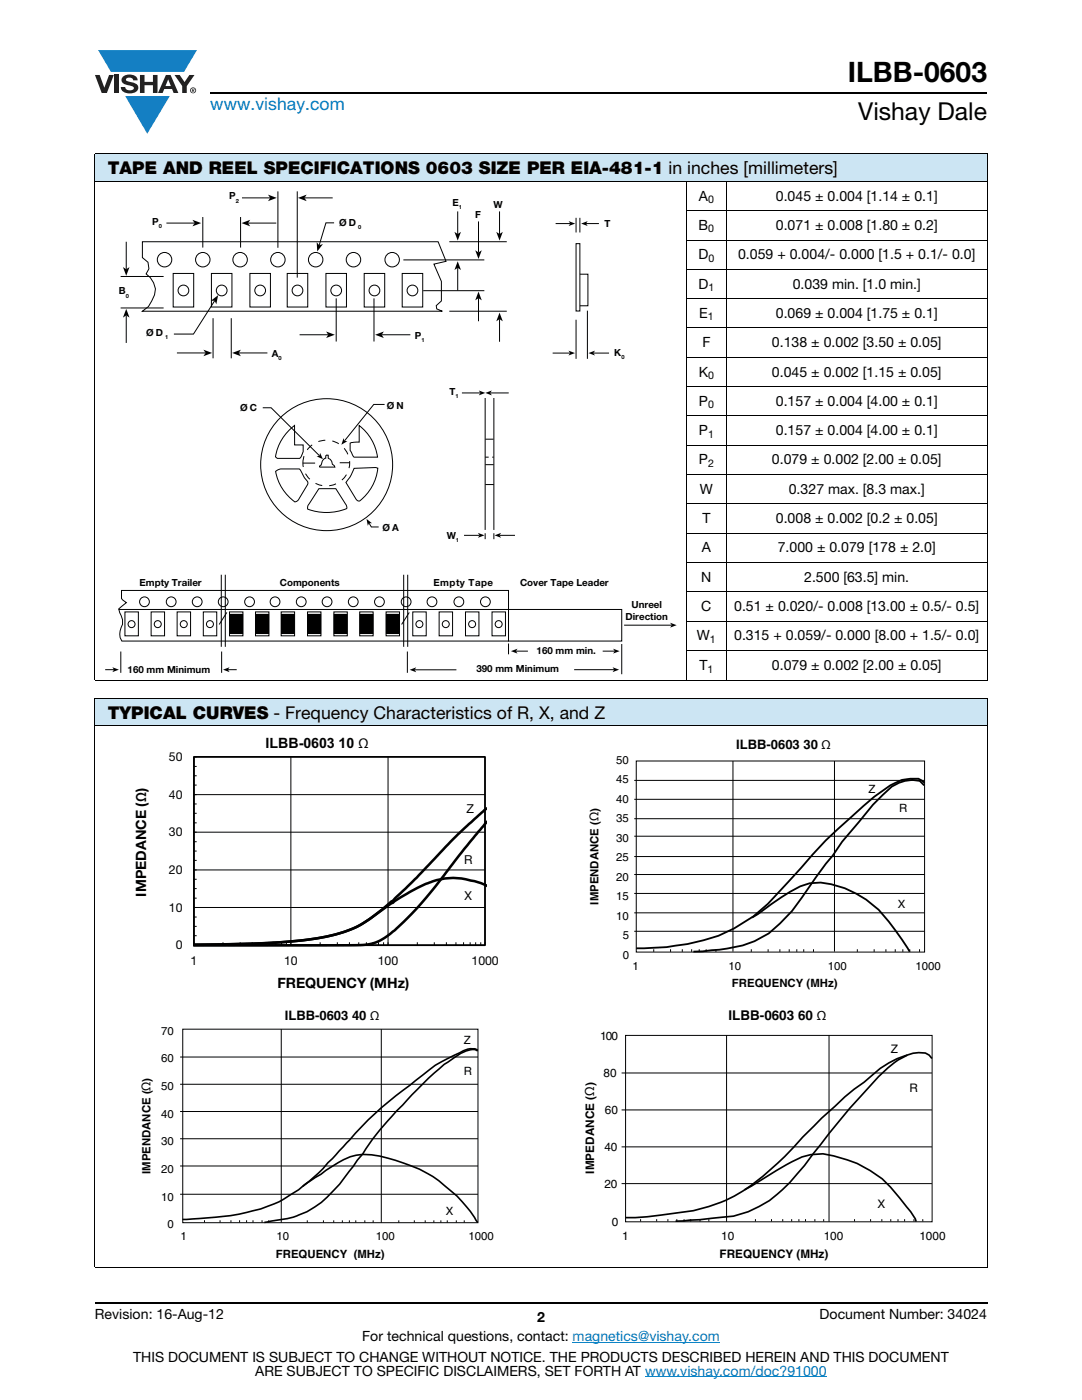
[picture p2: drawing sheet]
<svg xmlns="http://www.w3.org/2000/svg" width="216mm" height="279mm" viewBox="0 0 216 279" stroke-linecap="round" stroke-linejoin="round" font-family="sans-serif">
<g fill="#147fc3">
<path d="M19.6 10h19.7l-2.6 4.3h-1.1h-13.5z"/>
<path d="M25 19.2h8.9l-4.5 7.5z"/>
</g>
<g fill="#231f20">
<path d="M18.9 15h1l.9 2.5 1-2.5h.9l-1.4 3.6h-1z"/>
<path d="M22.9 15h.9v3.6h-.9z"/>
<path d="M24.6 15.3a2.1 2.1 0 0 1 2.8 .3l.1 .4h-.9a.79 .79 0 0 0-.7-.5 .79 .79 0 0 0-.8 .4l.3 .3 1 .2a1.08 1.08 0 0 1 1.2 1 1.08 1.08 0 0 1-1.1 1.2 1.73 1.73 0 0 1-2.4-1.2h.9a.96 .96 0 0 0 .8 .6 .96 .96 0 0 0 .9-.4 1.31 1.31 0 0 0-1.2-.6 1.03 1.03 0 0 1-1.1-.6 1.03 1.03 0 0 1 .2-1.1z"/>
<path d="M27.9 15h.9v1.3h1.7v-1.3h.9v3.6h-.9v-1.6h-1.7v1.6h-.9z"/>
<path d="M34.8 15h1.1l.9 1.4 1-1.4h1l-1.5 2.2v1.4h-.9v-1.4z"/>
<path d="M33.6 15.9l.5 1.3h-1.1zM33.1 15l-1.6 3.6h1l.3-.8h1.5l.3 .8h1l-1.6-3.6z"/>
<path d="M38.1 18a.46 .46 0 0 1 .9 0 .46 .46 0 0 1-.9 0zM37.9 18a.6 .6 0 0 0 1.2 0 .6 .6 0 0 0-1.2 0z"/>
<path d="M38.4 17.8h.2v.2h-.2zM38.3 17.7v.7h.1v-.3l.4 .3-.2-.3 .2-.2-.1-.2z"/>
</g>
<path d="M42 18.6h155M18.9 260h178.1" fill="none" stroke="#000" stroke-width=".36"/>
<path d="M114.3 267.9h29.3M128.7 274.8h36.3" fill="none" stroke="#007ec4" stroke-width=".2"/>
<g fill="#cce5f3">
<path d="M18.9 30.7h178.1v5.5h-178.1z"/>
<path d="M18.9 139.3h178.1v5.5h-178.1z"/>
</g>
<g fill="none" stroke="#000" stroke-width=".2">
<path d="M18.9 30.7h178.1M18.9 36.2h178.1M18.9 30.8v104.9M136.9 36.1v99.8M144.9 36.1v99.8M197 30.8v104.9M136.9 42.1h60.1M136.9 47.9h60.1M136.9 53.7h60.1M136.9 59.6h60.1M136.9 65.4h60.1M136.9 71.3h60.1"/>
<path d="M136.9 77.2h60.1M136.9 83h60.1M136.9 88.9h60.1M136.9 94.7h60.1M136.9 100.6h60.1M136.9 106.4h60.1M136.9 112.2h60.1M136.9 118.1h60.1M18.9 135.8h178.1M18.9 139.3h178.1M18.9 139.4v113.5M136.9 124h60.1"/>
<path d="M136.9 129.8h60.1M197 139.4v113.5M18.9 144.8h178.1M18.9 253h178.1"/>
</g>
<path d="M21 38.2h114v96.5h-114z" fill="#fff"/>
<g fill="none" stroke="#000" stroke-width=".2">
<path d="M48.3 39.5h5.6M55.5 38.2v11.3M59.3 38.2v17.2M60.8 39.5h5.6M24.1 55.2h8.5M25.2 48.2v5.5M28.4 48.2h59l1.6 4-2.4 .5 1.5 3.5v3.9l-1.1 .9 .1 .6 1.2 .5h-59.9l1.2-.9 .7-1.1a3.6 3.6 0 0 0-1.1-5.4l.5-1.1-.2-1.3-1.1-.9zM33.2 44.5h5.6M34.6 54.6h4.1v6.7h-4.1zM40.5 43.3v6.1M42.2 54.6h4.1v6.7h-4.1zM48 43.3v6.1"/>
<path d="M49.5 44.5h5.6M49.9 54.6h4.1v6.7h-4.1zM57.3 54.6h4.1v6.7h-4.1zM65 54.6h4.1v6.7h-4.1zM66.7 44.5h-1.7l-1.3 4.4M67.1 59.5v8.7M72.7 54.6h4.1v6.7h-4.1zM74.6 59.5v8.7M80.3 54.6h4.1v6.7h-4.1zM80.5 51.9h16.1M84.4 58h12.2M89.7 48.2h11.4"/>
<path d="M91.3 42.2v4.5M91.3 53.5v4.5M95.5 44.2v6.2M95.5 59.5v4.6M99.7 42.2v4.5M110.9 44.6h2.9M114.9 48.6h.8v13.5h-.8zM114.9 43.5v2.9M115.7 54.7h1.6v6.3h-1.6M115.7 43.5v2.9M116.9 44.6h2.6M24.1 61.5h8.5"/>
<path d="M25.2 62.9v5.5M35.3 70.4h5.7M42.5 63.5v8M42.8 60l-4.2 6.7h-3.9M46.1 63.5v8M47.6 70.4h5.8M59.8 66.8h5.7M76.2 66.8h5.7M89.7 62.1h11.4M92.2 78.4h3.7M96.8 79.4v26.4M97.8 78.4h3.7"/>
<path d="M98.5 79.4v26.4M99.7 63.7v4.5M110.3 70.5h3.5M114.9 63.8v7.8M117.2 62v9.6M118.4 70.5h3.1M55 94.1l1-.5h3.7l1.1 1.8a1.25 1.25 0 0 1 .6 1.1l-1.8 3.3-.8 .4a9.6 9.6 0 0 1-3.8-6.1zM57.5 86l1.3-1.1v3.9h1.7a3.6 3.6 0 0 1-.3 2.1l-.4 .6h-4.5l-.3-.3a9.4 9.4 0 0 1 2.5-5.2zM63.6 97.5h3.4l2.1 3.2 .1 .7a10.2 10.2 0 0 1-7.8 .2v-.7zM70.6 93.5l4.2-.2 .6 .1a9.6 9.6 0 0 1-3.6 6.6l-.5-.1-.2-.2-2.1-3.4 .8-1zM71.7 84.9a9.5 9.5 0 0 1 3.6 6.3h-4.7l-.2-.3-.5-1v-1.5l1.8-.2zM96.8 87.6h1.7"/>
<path d="M24.2 117.8h77.3v10.1h-77.2a3.1 3.1 0 0 1 .2-3.3 8.2 8.2 0 0 0-.8-3.1l1.5-1.2-1-.9zM44.2 114.7v14.4M45 114.7v14.4M80.6 114.7v14.4M81.4 114.7v14.4M92.6 106.8h3.1M96.8 106.4v1.2M98.5 106.4v1.2M99.7 106.8h3.1M21 133.6h1.7M23.7 121.6h100.4v6.3h-22.7M24.1 130v4.3"/>
<path d="M24.9 122.1h2.7v4.8h-2.7zM30.2 122.1h2.6v4.8h-2.6zM35.3 122.1h2.7v4.8h-2.7zM40.6 122.1h2.6v4.8h-2.6zM44.2 130v4.3M45.3 122.2l-1.6 2.4M45.5 133.6h1.7M45.8 122.1h2.7v4.8h-2.7zM45.9 122.6h2.5v3.8h-2.5zM51 122.1h2.7v4.8h-2.7zM51.1 122.6h2.5v3.8h-2.5zM56.1 122.1h2.7v4.8h-2.7z"/>
<path d="M56.2 122.6h2.5v3.8h-2.5zM61.4 122.1h2.6v4.8h-2.6zM61.4 122.6h2.6v3.8h-2.6zM66.6 122.1h2.7v4.8h-2.7zM66.7 122.6h2.5v3.8h-2.5zM71.8 122.1h2.7v4.8h-2.7zM71.8 122.6h2.6v3.8h-2.6zM77 122.1h2.7v4.8h-2.7zM77.1 122.6h2.5v3.8h-2.5zM81.3 130v4.3M81.7 122.2l-1.6 2.4M82.4 122.1h2.6v4.8h-2.6z"/>
<path d="M82.7 133.7h8.4M87.6 122.1h2.7v4.8h-2.7zM92.9 122.1h2.7v4.8h-2.7zM98.2 122.1h2.7v4.8h-2.7zM101.5 128.4v2.2M102.9 129.9h2.4M114.6 133.6h8M120.3 129.9h2.4M124.1 128.5v6.1M124.5 124.8h9.5"/>
<circle cx="32.8" cy="51.8" r="1.44"/>
<circle cx="36.6" cy="58" r="1.07"/>
<circle cx="40.5" cy="51.8" r="1.44"/>
<circle cx="44.2" cy="58" r="1.07"/>
<circle cx="47.9" cy="51.8" r="1.44"/>
<circle cx="51.9" cy="58" r="1.07"/>
<circle cx="55.5" cy="51.8" r="1.44"/>
<circle cx="59.4" cy="58" r="1.07"/>
<circle cx="63" cy="51.8" r="1.44"/>
<circle cx="67.1" cy="58" r="1.07"/>
<circle cx="70.5" cy="51.8" r="1.44"/>
<circle cx="74.7" cy="58" r="1.07"/>
<circle cx="78.3" cy="51.8" r="1.44"/>
<circle cx="82.3" cy="58" r="1.07"/>
<circle cx="65.2" cy="92.7" r="13.2"/>
<circle cx="26.3" cy="124.6" r=".7"/>
<circle cx="28.8" cy="120.1" r=".98"/>
<circle cx="31.5" cy="124.6" r=".7"/>
<circle cx="34.2" cy="120.1" r=".98"/>
<circle cx="36.7" cy="124.6" r=".7"/>
<circle cx="39.3" cy="120.1" r=".98"/>
<circle cx="41.9" cy="124.6" r=".7"/>
<circle cx="44.5" cy="120.1" r=".98"/>
<circle cx="49.8" cy="120.1" r=".98"/>
<circle cx="54.9" cy="120.1" r=".98"/>
<circle cx="60.1" cy="120.1" r=".98"/>
<circle cx="65.3" cy="120.1" r=".98"/>
<circle cx="70.5" cy="120.1" r=".98"/>
<circle cx="75.7" cy="120.1" r=".98"/>
<circle cx="81" cy="120.1" r=".98"/>
<circle cx="83.7" cy="124.6" r=".7"/>
<circle cx="86.2" cy="120.1" r=".98"/>
<circle cx="88.9" cy="124.6" r=".7"/>
<circle cx="91.6" cy="120.1" r=".98"/>
<circle cx="94.2" cy="124.6" r=".7"/>
<circle cx="96.9" cy="120.1" r=".98"/>
<circle cx="99.5" cy="124.6" r=".7"/>
</g>
<g fill="#000">
<path d="M53.5 38.8l1.7 .7-1.7 .6 .4-.6z" fill-rule="evenodd"/>
<path d="M59.5 39.5l1.7-.7-.4 .7 .4 .6z" fill-rule="evenodd"/>
<path d="M24.5 53.3l.7 .4 .6-.4-.6 1.7z" fill-rule="evenodd"/>
<path d="M38.4 43.9l1.7 .6-1.7 .7 .4-.7z" fill-rule="evenodd"/>
<path d="M48.2 44.5l1.7-.6-.4 .6 .4 .7z" fill-rule="evenodd"/>
<path d="M63.2 48.3l.5 .6 .7-.2-1.1 1.5z" fill-rule="evenodd"/>
<path d="M91.3 52.1l.7 1.8-.7-.4-.6 .4z" fill-rule="evenodd"/>
<path d="M90.7 46.3l.6 .4 .7-.4-.7 1.7z" fill-rule="evenodd"/>
<path d="M94.8 49.9l.7 .5 .6-.5-.6 1.8z" fill-rule="evenodd"/>
<path d="M95.5 58.2l.6 1.7-.6-.4-.7 .4z" fill-rule="evenodd"/>
<path d="M99 46.3l.7 .4 .6-.4-.6 1.7z" fill-rule="evenodd"/>
<path d="M113.5 44.1l1.3 .5-1.3 .5 .3-.5z" fill-rule="evenodd"/>
<path d="M116 44.6l1.3-.5-.4 .5 .4 .5z" fill-rule="evenodd"/>
<path d="M25.2 61.6l.6 1.8-.6-.5-.7 .5z" fill-rule="evenodd"/>
<path d="M40.6 69.8l1.7 .6-1.7 .7 .4-.7z" fill-rule="evenodd"/>
<path d="M42.1 60l1.4-1.1-.3 1.8-.4-.7z" fill-rule="evenodd"/>
<path d="M46.3 70.4l1.8-.6-.5 .6 .5 .7z" fill-rule="evenodd"/>
<path d="M65.1 66.2l1.7 .6-1.7 .7 .4-.7z" fill-rule="evenodd"/>
<path d="M74.9 66.8l1.7-.6-.4 .6 .4 .7z" fill-rule="evenodd"/>
<path d="M95.5 77.9l1.3 .5-1.3 .5 .4-.5z" fill-rule="evenodd"/>
<path d="M96.8 78.4l1.3-.5-.3 .5 .3 .5z" fill-rule="evenodd"/>
<path d="M99.7 62.4l.6 1.7-.6-.4-.7 .4z" fill-rule="evenodd"/>
<path d="M113.4 70l1.3 .5-1.3 .5 .4-.5z" fill-rule="evenodd"/>
<path d="M117.4 70.5l1.3-.5-.3 .5 .3 .5z" fill-rule="evenodd"/>
<path d="M63.9 90.4l.5 1.2-1.2-.5 .6-.1z" fill-rule="evenodd"/>
<path d="M68.6 87.4l.1 .6 .6 .1-1.2 .7z" fill-rule="evenodd"/>
<path d="M73.1 103.6l1.1 .8h-.6l-.2 .5z" fill-rule="evenodd"/>
<path d="M95.4 106.4l1.3 .4-1.3 .5 .3-.5z" fill-rule="evenodd"/>
<path d="M98.7 106.8l1.3-.4-.3 .4 .3 .5z" fill-rule="evenodd"/>
<path d="M22.4 133.2l1.3 .4-1.3 .5 .3-.5z" fill-rule="evenodd"/>
<path d="M44.5 133.6l1.3-.4-.3 .4 .3 .5z" fill-rule="evenodd"/>
<path d="M81.7 133.7l1.3-.5-.3 .5 .3 .5z" fill-rule="evenodd"/>
<path d="M102 129.9l1.3-.4-.4 .4 .4 .5z" fill-rule="evenodd"/>
<path d="M122.2 133.2l1.3 .4-1.3 .5 .4-.5z" fill-rule="evenodd"/>
<path d="M122.3 129.5l1.3 .4-1.3 .5 .4-.5z" fill-rule="evenodd"/>
<path d="M133.7 124.3l1.3 .5-1.3 .5 .3-.5z" fill-rule="evenodd"/>
</g>
<path d="M61.5 89.5a4.6 4.6 0 0 1 6.8-.5 4.6 4.6 0 0 1 0 6.8 4.6 4.6 0 0 1-6.8-.4 4.5 4.5 0 0 1 0-5.9z" fill="none" stroke="#000" stroke-width=".2" stroke-dasharray="1.4 1.4" stroke-linecap="butt"/>
<path d="M52.4 81.4h1.7l9.7 9.6M60.4 92.4h2.5M65 91l.5-.1v.5l.4 .3 .3 .4 .1 .6 .4 .2 .1 .3h-3l.1-.3 .2-.1 .3-.9 .6-.5zM69.8 92.4h-2M76.7 80.7h-2.1l-5.9 7.3M96.8 92.7h1.7M96.8 96.7h1.7M75.6 105.2h-1.5l-.5-.8" fill="none" stroke="#000" stroke-width=".2" stroke-dasharray="25.4 25.4" stroke-linecap="butt"/>
<path d="M96.8 91.2h1.7" fill="none" stroke="#000" stroke-width=".2" stroke-dasharray=".7 .7" stroke-linecap="butt"/>
<path d="M45.9 122.6h2.5v3.8h-2.5zM51.1 122.6h2.5v3.8h-2.5zM56.2 122.6h2.5v3.8h-2.5zM61.4 122.6h2.6v3.8h-2.6zM66.7 122.6h2.5v3.8h-2.5zM71.8 122.6h2.6v3.8h-2.6zM77.1 122.6h2.5v3.8h-2.5z" fill="#000"/>
<path d="M26.8 146.8h73.4v51h-73.4z" fill="#fff"/>
<g fill="none" stroke="#000" stroke-width=".2">
<path d="M38.7 151.1h58.1v37.5h-58.1zM38.7 156.7h.5M38.7 154.8h.5M38.7 153h.5M58 151.1v37.5M77.4 151.1v37.5M96.8 158.6h-58.1M38.7 166.1h58.1M38.7 179.2h.5M38.7 177.3h.5M38.7 175.5h.5M38.7 171.7h.5"/>
<path d="M38.7 169.8h.5M38.7 168h.5M38.7 164.2h.5M38.7 162.3h.5M38.7 160.4h.5M96.8 173.6h-58.1M38.7 181.1h58.1M38.7 186.7h.5M38.7 184.9h.5M38.7 183h.5M44.5 188.1v.5M47.9 188.1v.5"/>
<path d="M50.3 188.1v.5M52.2 188.1v.5M53.8 188.1v.5M55 188.1v.5M56.2 188.1v.5M57.2 188.1v.5M63.9 188.1v.5M67.3 188.1v.5M69.7 188.1v.5M71.6 188.1v.5M73.1 188.1v.5M74.4 188.1v.5"/>
<path d="M75.5 188.1v.5M76.5 188.1v.5M83.3 188.1v.5M86.7 188.1v.5M89.1 188.1v.5M91 188.1v.5M92.5 188.1v.5M93.8 188.1v.5M94.9 188.1v.5M95.9 188.1v.5"/>
</g>
<path d="M38.7 151h58.1v37.6h-58.1z" fill="none" stroke="#000" stroke-width=".34"/>
<path d="M97.2 164l-4.6 5.5-5.6 7.3-3.5 4.1-4.7 4.8-1.9 1.4-1.4 .8-2 .6-2.3 .1-32.5 .1M97.2 161.3l-5.8 5.2-8.3 8.7-4.7 4.6-4.4 3.4-3.3 2-2.2 .8-2.7 .8-6.3 .9-8.3 .6-12.5 .2M97.2 176.8a15.1 15.1 0 0 0-11.6-.6 51.2 51.2 0 0 0-11.4 6.9 22.3 22.3 0 0 1-10.7 4.1 181.3 181.3 0 0 1-24.8 1.4" fill="none" stroke="#000" stroke-width=".51"/>
<g fill="#fff">
<path d="M93.1 160h1.5v2.8h-1.5z"/>
<path d="M92.7 177.2h1.7v2.9h-1.7z"/>
<path d="M92.6 170.1h1.8v2.9h-1.8z"/>
<path d="M117.3 147.3h70.4v50.1h-70.4z"/>
</g>
<g fill="none" stroke="#000" stroke-width=".2">
<path d="M126.6 159.5h57.9M126.6 155.7h57.9M127 151.9h57.5v38.1h-57.5zM146.3 151.9v38M166.5 151.9v38M126.6 178.3h57.9M126.6 174.5h57.9M126.6 170.9h57.9M126.6 166.9h57.9M126.6 163.4h57.9M126.6 185.9h57.9M126.6 182.2h57.9"/>
<path d="M130.4 189.4v.6M133.8 189.4v.6M136.1 189.4v.6M138 189.4v.6M139.5 189.4v.6M140.9 189.4v.6M142.9 189.4v.6M149.9 189.4v.6M153.3 189.4v.6M155.6 189.4v.6M157.5 189.4v.6M159 189.4v.6"/>
<path d="M160.4 189.4v.6M162.3 189.4v.6M171.1 189.4v.6M174.4 189.4v.6M176.8 189.4v.6M178.6 189.4v.6M180.1 189.4v.6M181.5 189.4v.6M183.5 189.4v.6"/>
</g>
<path d="M184.4 156.7l-.9-.9a7.4 7.4 0 0 0-7.4 2.9l-1.9 1.9-6.2 7.4-1.8 2.8-1.4 1.6-6.8 9.4-2.4 2.5a17.2 17.2 0 0 1-10.5 5l-4.9 .6h-1.8M184.5 156.2l-1.2-.8a8.1 8.1 0 0 0-5.7 1.3 99.2 99.2 0 0 0-12.8 11l-7.5 8.3a32.6 32.6 0 0 1-13.9 10.8 52.5 52.5 0 0 1-16.4 2.5M150.1 183.1l2.4-1.6a47.6 47.6 0 0 1 7.2-4.6l1.9-.6a16.2 16.2 0 0 1 11.2 3.2l2.5 2.1a57.3 57.3 0 0 1 6.2 8.3" fill="none" stroke="#000" stroke-width=".36"/>
<path d="M27.8 201.4h71.4v50h-71.4z" fill="#fff"/>
<g fill="none" stroke="#000" stroke-width=".2">
<path d="M35.9 216.4h59.5M35.9 211h59.5M36.5 205.4h58.9v38.6h-58.9zM56.1 205.4v38.6M76.1 205.4v38.6M35.9 238.3h59.5M35.9 232.7h59.5M35.9 227.3h59.5M35.9 221.8h59.5M40.8 243.5v.5M43.9 243.5v.5M46.1 243.5v.5"/>
<path d="M47.8 243.5v.5M49.2 243.5v.5M50.5 243.5v.5M52.3 243.5v.5M53.6 243.5v.5M61.3 243.5v.5M64.5 243.5v.5M66.6 243.5v.5M68.3 243.5v.5M69.7 243.5v.5M71 243.5v.5M72.8 243.5v.5"/>
<path d="M74.5 243.5v.5M79.6 243.5v.5M82.7 243.5v.5M84.8 243.5v.5M86.6 243.5v.5M88 243.5v.5M89.2 243.5v.5M91.1 243.5v.5M92.6 243.5v.5"/>
</g>
<path d="M95.3 209.8a1.72 1.72 0 0 0-1.9-.2 24.3 24.3 0 0 0-6.8 4.5 134.1 134.1 0 0 0-12.7 13.8l-.5 .8a86.6 86.6 0 0 1-6.9 8.9 17.4 17.4 0 0 1-11.6 6l-2.1 .4M95.3 209.6a3.2 3.2 0 0 0-3.6 .5l-1.1 .5a25.7 25.7 0 0 0-6.2 3.9l-2.6 2.1a69.9 69.9 0 0 0-13.3 12.3l-3.1 3.2a34.3 34.3 0 0 1-9.7 7.7 43.4 43.4 0 0 1-16 3.4l-3.3 .2M60.4 236.8l5.9-4a11.1 11.1 0 0 1 11.1-1.7l1.5 .5a25.4 25.4 0 0 1 11 6 24.9 24.9 0 0 1 5.4 6.4" fill="none" stroke="#000" stroke-width=".32"/>
<path d="M116.3 201.2h72.4v50.4h-72.4z" fill="#fff"/>
<g fill="none" stroke="#000" stroke-width=".2">
<path d="M124 214.1h62M124.8 206.6h61.2v37.2h-61.2zM145 206.6v37.2M165.4 206.6v37.2M124 221.5h62M124 228.9h62M124 236.2h62M127.8 243.3v.5M131 243.3v.5M133.3 243.3v.5M135.1 243.3v.5M136.5 243.3v.5"/>
<path d="M137.8 243.3v.5M139.7 243.3v.5M141.4 243.3v.5M150.7 243.3v.5M153.9 243.3v.5M156.2 243.3v.5M158 243.3v.5M159.4 243.3v.5M160.7 243.3v.5M162.6 243.3v.5M164.4 243.3v.5M170.5 243.3v.5"/>
<path d="M173.7 243.3v.5M176 243.3v.5M177.7 243.3v.5M179.2 243.3v.5M180.5 243.3v.5M182.4 243.3v.5M184.1 243.3v.5"/>
</g>
<path d="M181 210.6a23.8 23.8 0 0 0-7.6 6.4 157.8 157.8 0 0 0-12.9 15.6 37.4 37.4 0 0 1-7 7 18.6 18.6 0 0 1-9.8 3.4l-4.1 .4-4.8 .3M186 211.2l-.6-.6-.7-.4-1.4-.1a16.9 16.9 0 0 0-9.3 4.5l-5.4 4.3-4.6 4.2-3.8 3.8a53.8 53.8 0 0 1-14 11.9 30 30 0 0 1-10.6 3.2 59.2 59.2 0 0 1-10.8 1M148.5 237.5l3.8-2.3a64.2 64.2 0 0 1 7.7-4.3l1.8-.5 2.4-.1a22.3 22.3 0 0 1 15.3 8.8l2.2 2.7 .9 1.5 .2 .5" fill="none" stroke="#000" stroke-width=".34"/>
<text font-size="5.6" x="169.2" y="16.4">ILBB-0603</text>
<text font-size="4.9" x="171.3" y="24">Vishay Dale</text>
<text font-size="3.5" fill="#007ec4" x="42" y="21.9">www.vishay.com</text>
<g font-size="3.5">
<text x="21.5" y="34.8">TAPE AND REEL SPECIFICATIONS 0603 SIZE PER EIA-481-1 in inches [millimeters]</text>
<text x="21.5" y="143.4">TYPICAL CURVES - Frequency Characteristics of R, X, and Z</text>
</g>
<g font-size="2.8">
<text x="139.4" y="40">A</text>
<text x="154.8" y="40">0.045 ± 0.004 [1.14 ± 0.1]</text>
<text x="139.4" y="45.9">B</text>
<text x="154.8" y="45.9">0.071 ± 0.008 [1.80 ± 0.2]</text>
<text x="139.4" y="51.7">D</text>
<text x="147.3" y="51.7">0.059 + 0.004/- 0.000 [1.5 + 0.1/- 0.0]</text>
<text x="139.4" y="57.6">D</text>
<text x="158.2" y="57.6">0.039 min. [1.0 min.]</text>
<text x="139.5" y="63.4">E</text>
<text x="154.8" y="63.4">0.069 ± 0.004 [1.75 ± 0.1]</text>
<text x="140.1" y="69.3">F</text>
<text x="154" y="69.3">0.138 ± 0.002 [3.50 ± 0.05]</text>
<text x="139.4" y="75.1">K</text>
<text x="154" y="75.1">0.045 ± 0.002 [1.15 ± 0.05]</text>
<text x="139.4" y="81">P</text>
<text x="154.8" y="81">0.157 ± 0.004 [4.00 ± 0.1]</text>
<text x="139.4" y="86.8">P</text>
<text x="154.8" y="86.8">0.157 ± 0.004 [4.00 ± 0.1]</text>
<text x="139.4" y="92.7">P</text>
<text x="154" y="92.7">0.079 ± 0.002 [2.00 ± 0.05]</text>
<text x="139.6" y="98.5">W</text>
<text x="157.4" y="98.5">0.327 max. [8.3 max.]</text>
<text x="140.1" y="104.4">T</text>
<text x="154.8" y="104.4">0.008 ± 0.002 [0.2 ± 0.05]</text>
<text x="140" y="110.2">A</text>
<text x="155.2" y="110.2">7.000 ± 0.079 [178 ± 2.0]</text>
<text x="139.9" y="116.1">N</text>
<text x="160.5" y="116.1">2.500 [63.5] min.</text>
<text x="139.9" y="121.9">C</text>
<text x="146.5" y="121.9">0.51 ± 0.020/- 0.008 [13.00 ± 0.5/- 0.5]</text>
<text x="139.1" y="127.8">W</text>
<text x="146.5" y="127.8">0.315 + 0.059/- 0.000 [8.00 + 1.5/- 0.0]</text>
<text x="139.6" y="133.7">T</text>
<text x="154" y="133.7">0.079 ± 0.002 [2.00 ± 0.05]</text>
<text x="53" y="149.3">ILBB-0603 10 Ω</text>
<text x="29.2" y="178.9" transform="rotate(-90 29.2 178.9)">IMPEDANCE (Ω)</text>
<text x="55.4" y="197.2">FREQUENCY (MHz)</text>
<text x="18.9" y="263.3">Revision: 16-Aug-12</text>
<text x="107.2" y="263.8">2</text>
<text x="163.6" y="263.3">Document Number: 34024</text>
<text x="72.3" y="267.7">For technical questions, contact: magnetics@vishay.com</text>
<text x="26.5" y="271.7">THIS DOCUMENT IS SUBJECT TO CHANGE WITHOUT NOTICE. THE PRODUCTS DESCRIBED HEREIN AND THIS DOCUMENT</text>
<text x="50.9" y="274.6">ARE SUBJECT TO SPECIFIC DISCLAIMERS, SET FORTH AT www.vishay.com/doc?91000</text>
</g>
<g font-size="2.7">
<text x="145.4" y="203.5">ILBB-0603 60 Ω</text>
<text x="118.6" y="218.7" transform="rotate(-90 118.6 218.7)">Ω</text>
</g>
<g font-size="2.6">
<text x="146.9" y="149.5">ILBB-0603 30 Ω</text>
<text x="119.4" y="163.9" transform="rotate(-90 119.4 163.9)">Ω</text>
<text x="56.8" y="203.6">ILBB-0603 40 Ω</text>
<text x="30" y="217.7" transform="rotate(-90 30 217.7)">Ω</text>
</g>
<g font-size="2.5">
<text x="33.7" y="151.9">50</text>
<text x="33.7" y="159.4">40</text>
<text x="33.7" y="166.9">30</text>
<text x="93.1" y="162.3">Z</text>
<text x="92.6" y="172.5">R</text>
<text x="33.7" y="174.4">20</text>
<text x="92.7" y="179.6">X</text>
<text x="33.7" y="181.9">10</text>
<text x="35.1" y="189.5">0</text>
<text x="38" y="192.6">1</text>
<text x="56.7" y="192.6">10</text>
<text x="75.4" y="192.6">100</text>
<text x="94.1" y="192.6">1000</text>
</g>
<g font-size="2.3">
<text x="123" y="152.4">50</text>
<text x="123" y="156.3">45</text>
<text x="123" y="160.2">40</text>
<text x="173.3" y="158.3">Z</text>
<text x="119.4" y="162" transform="rotate(-90 119.4 162)">)</text>
<text x="123" y="164.1">35</text>
<text x="123" y="168">30</text>
<text x="179.4" y="162.2">R</text>
<text x="123" y="171.9">25</text>
<text x="123" y="175.8">20</text>
<text x="123" y="179.7">15</text>
<text x="119.4" y="180.5" transform="rotate(-90 119.4 180.5)">IMPENDANCE (</text>
<text x="123" y="183.6">10</text>
<text x="179.1" y="181.3">X</text>
<text x="124.3" y="187.5">5</text>
<text x="124.3" y="191.4">0</text>
<text x="126.2" y="193.6">1</text>
<text x="145.4" y="193.6">10</text>
<text x="146" y="196.9">FREQUENCY (MHz)</text>
<text x="165.2" y="193.6">100</text>
<text x="182.7" y="193.6">1000</text>
<text x="32.2" y="206.5">70</text>
<text x="92.5" y="208.5">Z</text>
<text x="119.8" y="207.5">100</text>
<text x="30" y="215.8" transform="rotate(-90 30 215.8)">)</text>
<text x="32.2" y="212">60</text>
<text x="92.5" y="214.6">R</text>
<text x="120.4" y="214.9">80</text>
<text x="177.8" y="210.2">Z</text>
<text x="32.2" y="217.5">50</text>
<text x="118.6" y="216.8" transform="rotate(-90 118.6 216.8)">)</text>
<text x="181.5" y="217.9">R</text>
<text x="32.2" y="223.1">40</text>
<text x="120.7" y="222.3">60</text>
<text x="32.2" y="228.6">30</text>
<text x="120.6" y="229.6">40</text>
<text x="30" y="234.3" transform="rotate(-90 30 234.3)">IMPENDANCE (</text>
<text x="32.2" y="234.1">20</text>
<text x="32.2" y="239.6">10</text>
<text x="118.6" y="234.2" transform="rotate(-90 118.6 234.2)">IMPEDANCE (</text>
<text x="120.6" y="237.1">20</text>
<text x="33.4" y="245.1">0</text>
<text x="89" y="242.5">X</text>
<text x="122.1" y="244.7">0</text>
<text x="175.1" y="241">X</text>
<text x="36" y="247.4">1</text>
<text x="55" y="251">FREQUENCY (MHz)</text>
<text x="55.2" y="247.4">10</text>
<text x="75" y="247.4">100</text>
<text x="93.5" y="247.4">1000</text>
<text x="124.1" y="247.4">1</text>
<text x="143.6" y="251.1">FREQUENCY (MHz)</text>
<text x="143.9" y="247.4">10</text>
<text x="164.4" y="247.4">100</text>
<text x="183.5" y="247.4">1000</text>
</g>
<g font-size="2.1">
<text x="141.3" y="40.6">0</text>
<text x="141.3" y="46.4">0</text>
<text x="141.4" y="52.2">0</text>
<text x="141.4" y="58.1">1</text>
<text x="141.2" y="63.9">1</text>
<text x="141.3" y="75.6">0</text>
<text x="141.3" y="81.5">0</text>
<text x="141.3" y="87.4">1</text>
<text x="141.3" y="93.2">2</text>
<text x="141.7" y="128.3">1</text>
<text x="141.2" y="134.2">1</text>
</g>
<g font-size="2">
<text x="45.8" y="39.8">P</text>
<text x="90.3" y="41">E</text>
<text x="98.4" y="41.6">W</text>
<text x="30.4" y="44.9">P</text>
<text x="67.6" y="45">Ø D</text>
<text x="94.8" y="43.5">F</text>
<text x="120.6" y="45.4">T</text>
<text x="23.7" y="58.8">B</text>
<text x="29.2" y="67.1">Ø D</text>
<text x="54.2" y="71.2">A</text>
<text x="82.8" y="67.7">P</text>
<text x="122.6" y="71">K</text>
<text x="47.9" y="81.9">Ø C</text>
<text x="77.2" y="81.7">Ø N</text>
<text x="89.7" y="78.9">T</text>
<text x="76.3" y="105.9">Ø A</text>
<text x="89.1" y="107.6">W</text>
<text x="27.9" y="116.9">Empty Trailer</text>
<text x="55.9" y="116.9">Components</text>
<text x="86.5" y="116.9">Empty Tape</text>
<text x="103.8" y="116.9">Cover Tape Leader</text>
<text x="124.8" y="123.7">Direction</text>
<text x="126" y="121.4">Unreel</text>
<text x="107.1" y="130.6">160 mm min.</text>
<text x="25.5" y="134.3">160 mm Minimum</text>
<text x="95.1" y="134.2">390 mm Minimum</text>
</g>
<g font-size="1.1">
<text x="47.1" y="40.5">2</text>
<text x="91.6" y="41.7">1</text>
<text x="31.7" y="45.6">0</text>
<text x="71.5" y="45.7">0</text>
<text x="25.1" y="59.4">0</text>
<text x="33" y="67.7">1</text>
<text x="55.6" y="71.9">0</text>
<text x="84.1" y="68.3">1</text>
<text x="124" y="71.6">0</text>
<text x="90.9" y="79.5">1</text>
<text x="91" y="108.2">1</text>
</g>
</svg>
